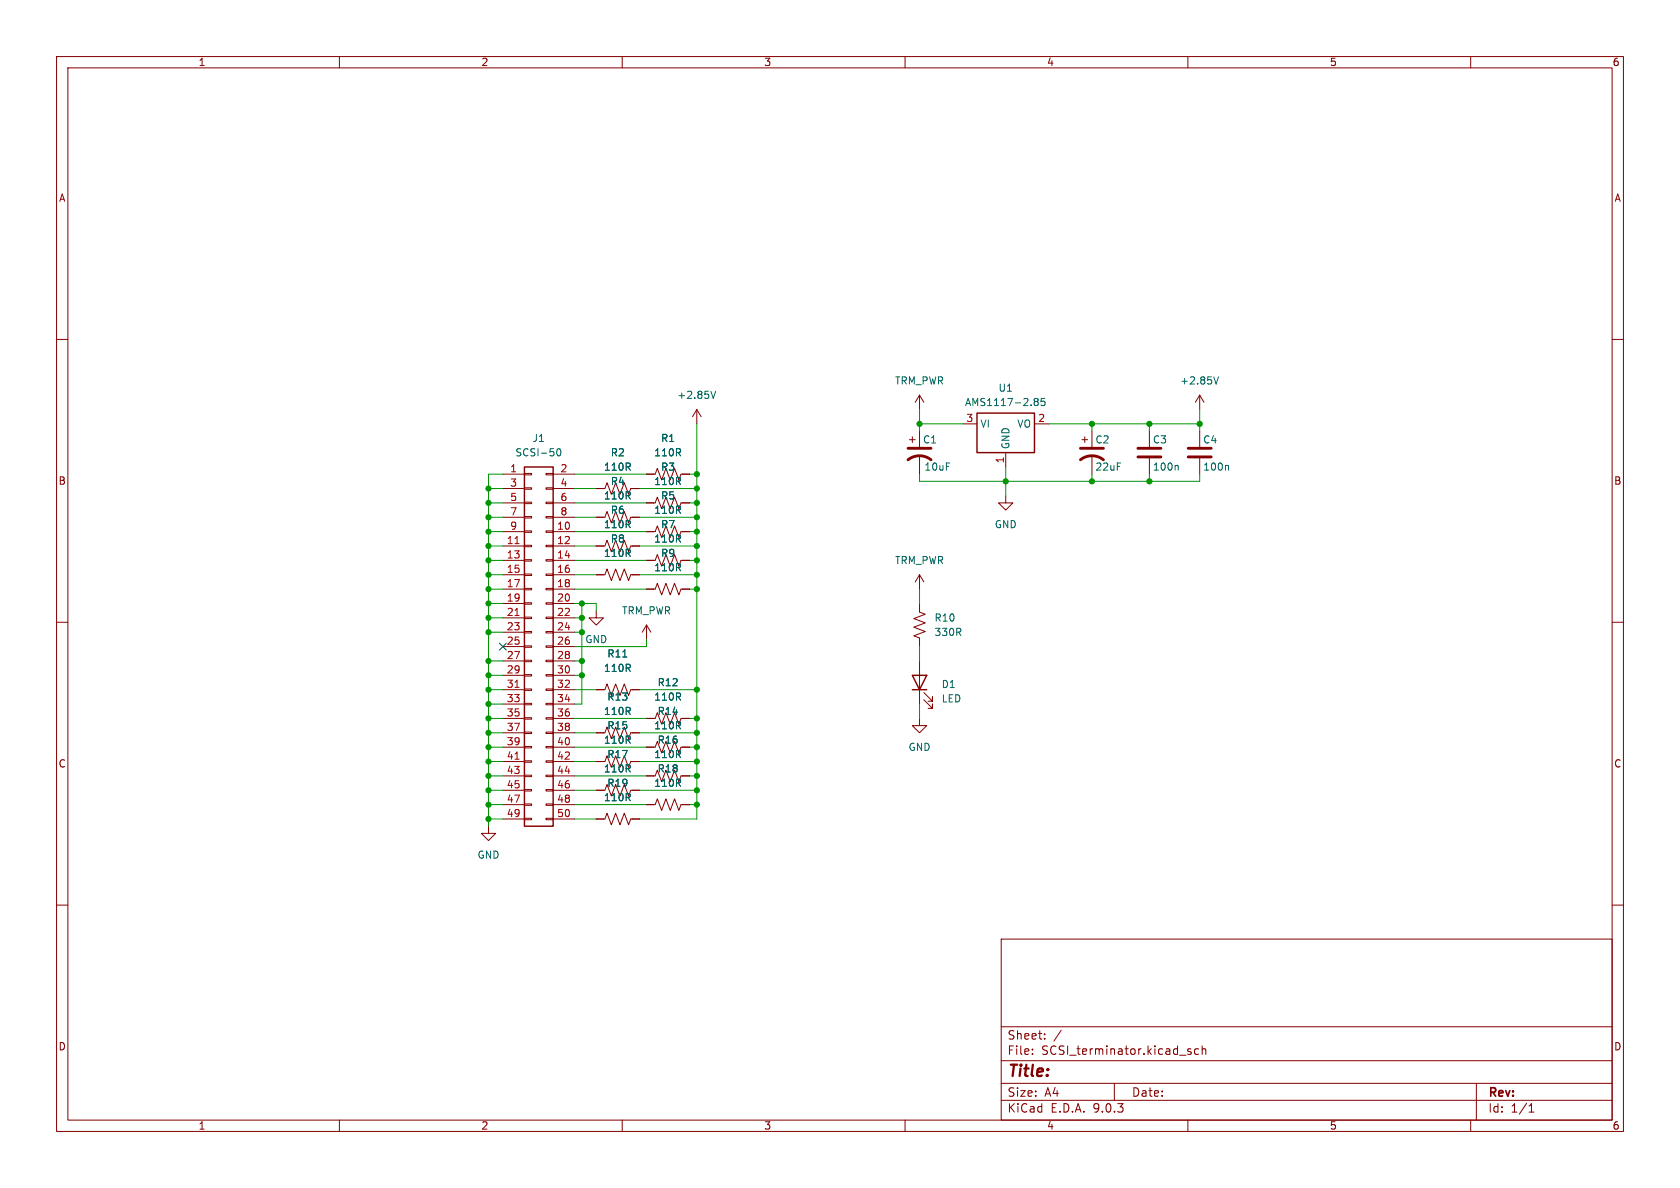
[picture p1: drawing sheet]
<svg xmlns="http://www.w3.org/2000/svg" width="297mm" height="210mm" viewBox="0 0 297 210" stroke-linecap="round" stroke-linejoin="round" font-family="sans-serif">
<g fill="none" stroke="#840000" stroke-width=".18">
<path d="M10 10h277v190h-277zM12 12h273v186h-273zM60 10v2M110 10v2M160 10v2M210 10v2M260 10v2M10 60h2M123.2 72.4l-.8 1.3M123.2 72.4l.8 1.3M123.2 72.4v2.5M160.8 77.7h1"/>
<path d="M161.3 77.2v1M162.6 69.9l-.8 1.2M162.6 69.9l.7 1.2M162.6 69.9v2.5M162.6 76.2v2.8M170.2 74.9h2.5M182.9 74.9h2.5M191.3 77.7h1M191.8 77.2v1M193 76.2v2.8M203.2 76.2v2.8M212.1 69.9l-.8 1.2"/>
<path d="M212.1 69.9l.8 1.2M212.1 69.9v2.5M212.1 76.2v2.8M285 60h2M88.9 86.4h3.8M88.9 83.8h3.8M88.9 91.4h3.8M88.9 96.5h3.8M88.9 88.9h3.8M88.9 94h3.8M88.9 99.1h3.8M92.7 83.7h1.3v.2h-1.3z"/>
<path d="M92.7 86.2h1.3v.3h-1.3zM92.7 88.8h1.3v.2h-1.3zM92.7 91.3h1.3v.3h-1.3zM92.7 93.9h1.3v.2h-1.3zM92.7 96.4h1.3v.2h-1.3zM92.7 98.9h1.3v.3h-1.3zM96.5 83.7h1.3v.2h-1.3zM96.5 86.2h1.3v.3h-1.3zM96.5 88.8h1.3v.2h-1.3zM96.5 91.3h1.3v.3h-1.3zM96.5 93.9h1.3v.2h-1.3zM96.5 96.4h1.3v.2h-1.3z"/>
<path d="M96.5 98.9h1.3v.3h-1.3zM97.8 86.4h3.8M97.8 83.8h3.8M97.8 91.4h3.8M97.8 96.5h3.8M97.8 88.9h3.8M97.8 94h3.8M97.8 99.1h3.8M105.4 86.4h1.5l.4-1.1 .8 2.1 .7-2.1 .8 2.1 .8-2.1 .7 2.1 .4-1h1.5M105.4 91.4h1.5l.4-1 .8 2.1 .7-2.1 .8 2.1 .8-2.1 .7 2.1 .4-1.1h1.5M105.4 96.5h1.5l.4-1 .8 2 .7-2 .8 2 .8-2 .7 2 .4-1h1.5M114.3 83.8h1.5l.4-1 .8 2 .7-2 .8 2 .8-2 .7 2 .4-1h1.5"/>
<path d="M114.3 88.9h1.5l.4-1 .8 2 .7-2 .8 2 .8-2 .7 2 .4-1h1.5M114.3 94h1.5l.4-1 .8 2 .7-2 .8 2 .8-2 .7 2 .4-1h1.5M114.3 99.1h1.5l.4-1.1 .8 2.1 .7-2.1 .8 2.1 .8-2.1 .7 2.1 .4-1h1.5M162.6 80.5v3.3M177.8 87.6v1.3h1.3l-1.3 1.3-1.3-1.3h1.3M177.8 80v2.6M193 80.5v3.3M203.2 81v2.8M212.1 81v2.8M10 110h2M88.9 104.1h3.8M88.9 101.6h3.8"/>
<path d="M88.9 106.7h3.8M88.9 109.2h3.8M88.9 111.8h3.8M88.9 114.3h3.8M88.9 116.8h3.8M88.9 119.4h3.8M92.7 101.5h1.3v.2h-1.3zM92.7 104h1.3v.3h-1.3zM92.7 106.6h1.3v.2h-1.3zM92.7 109.1h1.3v.2h-1.3zM92.7 111.6h1.3v.3h-1.3zM92.7 114.2h1.3v.2h-1.3z"/>
<path d="M92.7 116.7h1.3v.3h-1.3zM92.7 119.3h1.3v.2h-1.3zM96.5 101.5h1.3v.2h-1.3zM96.5 104h1.3v.3h-1.3zM96.5 106.6h1.3v.2h-1.3zM96.5 109.1h1.3v.2h-1.3zM96.5 111.6h1.3v.3h-1.3zM96.5 114.2h1.3v.2h-1.3zM96.5 116.7h1.3v.3h-1.3zM96.5 119.3h1.3v.2h-1.3zM97.8 104.1h3.8M97.8 101.6h3.8"/>
<path d="M97.8 106.7h3.8M97.8 109.2h3.8M97.8 111.8h3.8M97.8 114.3h3.8M97.8 116.8h3.8M97.8 119.4h3.8M105.4 108v1.2h1.3l-1.3 1.3-1.3-1.3h1.3M105.4 101.6h1.5l.4-1 .8 2 .7-2 .8 2 .8-2 .7 2 .4-1h1.5M114.3 104.1h1.5l.4-1 .8 2.1 .7-2.1 .8 2.1 .8-2.1 .7 2.1 .4-1.1h1.5M114.3 110.5l-.8 1.3M114.3 110.5l.8 1.3M114.3 110.5v2.5"/>
<path d="M162.6 106.7v1.5l1 .4-2.1 .7 2.1 .8-2.1 .8 2.1 .7-2.1 .8 1.1 .4v1.5M162.6 101.6v2.5M162.6 116.8v7.7M162.6 101.6l-.8 1.3M162.6 101.6l.7 1.3M285 110h2M88.9 121.9h3.8M88.9 129.5h3.8M88.9 134.6h3.8M88.9 137.2h3.8M88.9 132.1h3.8M88.9 139.7h3.8"/>
<path d="M88.9 127h3.8M88.9 124.5h3.8M92.7 121.8h1.3v.2h-1.3zM92.7 124.3h1.3v.3h-1.3zM92.7 126.9h1.3v.2h-1.3zM92.7 129.4h1.3v.3h-1.3zM92.7 132h1.3v.2h-1.3zM92.7 134.5h1.3v.2h-1.3zM92.7 137h1.3v.3h-1.3zM92.7 139.6h1.3v.2h-1.3zM96.5 121.8h1.3v.2h-1.3zM96.5 124.3h1.3v.3h-1.3z"/>
<path d="M96.5 126.9h1.3v.2h-1.3zM96.5 129.4h1.3v.3h-1.3zM96.5 132h1.3v.2h-1.3zM96.5 134.5h1.3v.2h-1.3zM96.5 137h1.3v.3h-1.3zM96.5 139.6h1.3v.2h-1.3zM97.8 121.9h3.8M97.8 129.5h3.8M97.8 134.6h3.8M97.8 137.2h3.8M97.8 132.1h3.8M97.8 139.7h3.8"/>
<path d="M97.8 127h3.8M97.8 124.5h3.8M105.4 121.9h1.5l.4-1 .8 2 .7-2 .8 2 .8-2 .7 2 .4-1h1.5M105.4 129.5h1.5l.4-1 .8 2.1 .7-2.1 .8 2.1 .8-2.1 .7 2.1 .4-1.1h1.5M105.4 134.6h1.5l.4-1 .8 2 .7-2 .8 2 .8-2 .7 2 .4-1h1.5M105.4 139.7h1.5l.4-1 .8 2 .7-2 .8 2 .8-2 .7 2 .4-1h1.5M114.3 137.2h1.5l.4-1.1 .8 2.1 .7-2.1 .8 2.1 .8-2.1 .7 2.1 .4-1h1.5M114.3 132.1h1.5l.4-1 .8 2 .7-2 .8 2 .8-2 .7 2 .4-1h1.5M114.3 127h1.5l.4-1 .8 2 .7-2 .8 2 .8-2 .7 2 .4-1h1.5M162.6 127v1.3h1.2l-1.2 1.2-1.3-1.2h1.3M163.3 123.7l1.5 1.5v-.7v.7h-.7M163.3 122.4l1.5 1.6v-.8v.8h-.7"/>
<path d="M86.4 146.1v1.2h1.2l-1.2 1.3-1.3-1.3h1.3M88.9 144.8h3.8M88.9 142.2h3.8M92.7 142.1h1.3v.3h-1.3zM92.7 144.7h1.3v.2h-1.3zM96.5 142.1h1.3v.3h-1.3zM96.5 144.7h1.3v.2h-1.3zM97.8 144.8h3.8M97.8 142.2h3.8M105.4 144.8h1.5l.4-1 .8 2 .7-2 .8 2 .8-2 .7 2 .4-1h1.5M114.3 142.2h1.5l.4-1 .8 2.1 .7-2.1 .8 2.1 .8-2.1 .7 2.1 .4-1.1h1.5M10 160h2"/>
<path d="M177 166h108v32h-108zM285 160h2M60 198v2M110 198v2M160 198v2M177 194.5h108M177 191.5h108M177 187.5h108M177 181.5h108M182.5 186.3v.1M182.5 185.5v.1M184.7 183.6v.1"/>
<path d="M184.7 182.8v.1M187.6 182.1l-1.3 2M197 191.5v3M210 185.7l.6 .4-.2 .3-.4-.1M210 198v2M210.5 185.5l-.3-.1-.2 .2M211.9 185.5l-.4-.1-.3 .3v.4l.1 .2h.6M212.5 185.5l.2-.1 .4 .1 .1 .9M212.5 184.9v1.5M260 198v2M261 191.5v6.5M270.3 196.6h.9"/>
<path d="M270.3 195.5l.4-.4v1.5"/>
</g>
<path d="M172.7 73h10.2v7h-10.2zM92.7 82.6h5.1v63.5h-5.1zM161.3 119.4h2.5l-1.2 2.5zM161.3 121.9h2.5" fill="none" stroke="#840000" stroke-width=".25"/>
<path d="M98.5 79.4l.2-.1a.68 .68 0 0 1 .5 .7 .68 .68 0 0 1-.5 .6l-.2-.1-.1-.4zM125.7 69.2l.4 1.2 .4-1.2M182.8 70.7l.3 .3M182.8 70.7l.3-.3 .3 .1 .1 .2-.2 .3M183.1 71h.2M183.1 71l-.3 .2M183.3 71l.2 .2-.1 .4-.3 .1-.3-.2M184.7 70.4h-.6l-.1 .6 .2-.1 .4 .1 .2 .2-.1 .4-.2 .1-.5-.1M214.6 66.6l.4 1.3 .4-1.3M208.1 82.3l.2 .1v.7M217 82.3l.2 .1v.7M110.1 116.1h.7" fill="none" stroke="#006464" stroke-width=".18"/>
<path d="M160.5 79.2h4.1M191 79.2h4.1M201.2 79.2h4M210.1 79.2h4M160.5 81.3a3.3 3.3 0 0 1 4.1 0M191 81.3a3.3 3.3 0 0 1 4.1 0M201.2 80.8h4M210.1 80.8h4" fill="none" stroke="#840000" stroke-width=".51"/>
<path d="M91 96.1h.8M91 108.8h.8M91 121.5h.8M91 134.2h.8" fill="none" stroke="#a90000" stroke-width=".18"/>
<g fill="none" stroke="#009600" stroke-width=".18">
<path d="M123.2 74.9v69.9h-10.2M162.6 72.4v3.8M162.6 74.9h7.6M185.4 74.9h26.7M193 74.9v1.3M203.2 74.9v1.3M212.1 72.4v3.8M86.4 99.1h2.5M86.4 96.5h2.5M86.4 91.4h2.5M86.4 94h2.5M86.4 86.4h2.5"/>
<path d="M86.4 88.9h2.5M88.9 83.8h-2.5v62.3M101.6 99.1h12.7M101.6 96.5h3.8M101.6 91.4h3.8M101.6 94h12.7M101.6 86.4h3.8M101.6 88.9h12.7M101.6 83.8h12.7M113 96.5h10.2M113 91.4h10.2M113 86.4h10.2"/>
<path d="M121.9 99.1h1.3M121.9 94h1.3M121.9 88.9h1.3M121.9 83.8h1.3M162.6 83.8v1.3h49.5v-1.3M177.8 82.6v5M193 83.8v1.3M203.2 83.8v1.3M86.4 101.6h2.5M86.4 104.1h2.5M86.4 109.2h2.5M86.4 116.8h2.5"/>
<path d="M86.4 111.8h2.5M86.4 106.7h2.5M86.4 119.4h2.5M101.6 101.6h3.8M101.6 104.1h12.7M101.6 109.2h1.3M101.6 116.8h1.3M101.6 111.8h1.3M101.6 106.7h3.8v1.3M101.6 119.4h1.3M102.9 106.7v17.8h-1.3M113 101.6h10.2"/>
<path d="M114.3 113v1.3h-12.7M121.9 104.1h1.3M162.6 104.1v2.6M162.6 114.3v2.5M86.4 129.5h2.5M86.4 127h2.5M86.4 134.6h2.5M86.4 137.2h2.5M86.4 121.9h2.5M86.4 132.1h2.5M86.4 124.5h2.5M86.4 139.7h2.5"/>
<path d="M101.6 129.5h3.8M101.6 127h12.7M101.6 134.6h3.8M101.6 137.2h12.7M101.6 121.9h3.8M101.6 132.1h12.7M101.6 139.7h3.8M113 129.5h10.2M113 134.6h10.2M113 121.9h10.2M113 139.7h10.2M121.9 127h1.3"/>
<path d="M121.9 137.2h1.3M121.9 132.1h1.3M162.6 124.5v2.5M86.4 142.2h2.5M86.4 144.8h2.5M101.6 142.2h12.7M101.6 144.8h3.8M121.9 142.2h1.3"/>
</g>
<path d="M88.3 113.7l1.2 1.2M89.5 113.7l-1.2 1.2" fill="none" stroke="#000084" stroke-width=".18"/>
<g fill="#009600" stroke="#009600" stroke-width=".18">
<circle cx="86.4" cy="119.4" r=".46"/>
<circle cx="86.4" cy="116.8" r=".46"/>
<circle cx="86.4" cy="111.8" r=".46"/>
<circle cx="86.4" cy="99.1" r=".46"/>
<circle cx="86.4" cy="101.6" r=".46"/>
<circle cx="86.4" cy="106.7" r=".46"/>
<circle cx="86.4" cy="109.2" r=".46"/>
<circle cx="86.4" cy="104.1" r=".46"/>
<circle cx="102.9" cy="116.8" r=".46"/>
<circle cx="123.2" cy="132.1" r=".46"/>
<circle cx="102.9" cy="111.8" r=".46"/>
<circle cx="123.2" cy="127" r=".46"/>
<circle cx="123.2" cy="83.8" r=".46"/>
<circle cx="123.2" cy="88.9" r=".46"/>
<circle cx="123.2" cy="91.4" r=".46"/>
<circle cx="123.2" cy="86.4" r=".46"/>
<circle cx="123.2" cy="104.1" r=".46"/>
<circle cx="102.9" cy="106.7" r=".46"/>
<circle cx="123.2" cy="99.1" r=".46"/>
<circle cx="102.9" cy="109.2" r=".46"/>
<circle cx="86.4" cy="139.7" r=".46"/>
<circle cx="86.4" cy="137.2" r=".46"/>
<circle cx="86.4" cy="132.1" r=".46"/>
<circle cx="86.4" cy="134.6" r=".46"/>
<circle cx="86.4" cy="144.8" r=".46"/>
<circle cx="86.4" cy="124.5" r=".46"/>
<circle cx="86.4" cy="121.9" r=".46"/>
<circle cx="86.4" cy="127" r=".46"/>
<circle cx="86.4" cy="142.2" r=".46"/>
<circle cx="86.4" cy="129.5" r=".46"/>
<circle cx="86.4" cy="94" r=".46"/>
<circle cx="86.4" cy="96.5" r=".46"/>
<circle cx="86.4" cy="91.4" r=".46"/>
<circle cx="86.4" cy="88.9" r=".46"/>
<circle cx="86.4" cy="86.4" r=".46"/>
<circle cx="123.2" cy="137.2" r=".46"/>
<circle cx="123.2" cy="134.6" r=".46"/>
<circle cx="123.2" cy="129.5" r=".46"/>
<circle cx="123.2" cy="142.2" r=".46"/>
<circle cx="123.2" cy="139.7" r=".46"/>
<circle cx="123.2" cy="121.9" r=".46"/>
<circle cx="102.9" cy="119.4" r=".46"/>
<circle cx="203.2" cy="74.9" r=".46"/>
<circle cx="162.6" cy="74.9" r=".46"/>
<circle cx="193" cy="85.1" r=".46"/>
<circle cx="193" cy="74.9" r=".46"/>
<circle cx="203.2" cy="85.1" r=".46"/>
<circle cx="177.8" cy="85.1" r=".46"/>
<circle cx="212.1" cy="74.9" r=".46"/>
<circle cx="123.2" cy="96.5" r=".46"/>
<circle cx="123.2" cy="94" r=".46"/>
<circle cx="123.2" cy="101.6" r=".46"/>
</g>
<text font-size="2.8" fill="#840000" x="178" y="190.9">Title:</text>
<g font-size="2.1" fill="#840000">
<text x="178" y="184">Sheet:</text>
<text x="178" y="186.7">File:</text>
<text x="184.1" y="186.7">SCSI_terminator.kicad_sch</text>
<text x="178" y="196.9">KiCad</text>
<text x="178" y="194.1">Size:</text>
<text x="184.7" y="194.1">A4</text>
<text x="185.7" y="196.9">E.D.A.</text>
<text x="193.3" y="196.9">9.0.3</text>
<text x="200" y="194.1">Date:</text>
<text x="263" y="194.3">Rev:</text>
<text x="263" y="196.9">Id:</text>
<text x="267.1" y="196.9">1/1</text>
</g>
<g font-size="1.8" fill="#840000">
<text x="35" y="11.9">1</text>
<text x="85" y="11.9">2</text>
<text x="135" y="11.9">3</text>
<text x="185" y="11.9">4</text>
<text x="235" y="11.9">5</text>
<text x="285" y="11.9">6</text>
<text x="10.3" y="35.9">A</text>
<text x="285.3" y="35.9">A</text>
<text x="10.3" y="85.9">B</text>
<text x="285.3" y="85.9">B</text>
<text x="10.3" y="135.9">C</text>
<text x="285.3" y="135.9">C</text>
<text x="10.3" y="185.9">D</text>
<text x="285.3" y="185.9">D</text>
<text x="35" y="199.9">1</text>
<text x="85" y="199.9">2</text>
<text x="135" y="199.9">3</text>
<text x="185" y="199.9">4</text>
<text x="235" y="199.9">5</text>
<text x="285" y="199.9">6</text>
</g>
<g font-size="1.8" fill="#006464">
<text x="119.6" y="70.7">+2.85V</text>
<text x="158.1" y="68.2">TRM_PWR</text>
<text x="170.5" y="72">AMS1117-2.85</text>
<text x="176.4" y="69.4">U1</text>
<text x="208.5" y="68.2">+2.85V</text>
<text x="173.2" y="75.8">VI</text>
<text x="179.7" y="75.8">VO</text>
<text x="91" y="80.9">SCSI-50</text>
<text x="94.1" y="78.3">J1</text>
<text x="106.7" y="83.4">110R</text>
<text x="107.9" y="80.9">R2</text>
<text x="115.6" y="80.9">110R</text>
<text x="116.8" y="78.3">R1</text>
<text x="116.8" y="83.4">R3</text>
<text x="163.1" y="78.6">C1</text>
<text x="163.3" y="83.4">10uF</text>
<text x="178.7" y="79.5" transform="rotate(-90 178.7 79.5)">GND</text>
<text x="193.6" y="78.6">C2</text>
<text x="193.6" y="83.4">22uF</text>
<text x="203.7" y="78.6">C3</text>
<text x="203.7" y="83.4">100n</text>
<text x="212.6" y="78.6">C4</text>
<text x="212.6" y="83.4">100n</text>
<text x="106.7" y="88.5">110R</text>
<text x="107.9" y="86">R4</text>
<text x="115.6" y="86">110R</text>
<text x="116.8" y="88.5">R5</text>
<text x="106.7" y="93.6">110R</text>
<text x="107.9" y="91">R6</text>
<text x="115.6" y="91">110R</text>
<text x="116.8" y="93.6">R7</text>
<text x="175.8" y="93.6">GND</text>
<text x="106.7" y="98.7">110R</text>
<text x="107.9" y="96.1">R8</text>
<text x="115.6" y="101.2">110R</text>
<text x="115.6" y="96.1">110R</text>
<text x="116.8" y="98.7">R9</text>
<text x="158.1" y="99.9">TRM_PWR</text>
<text x="103.4" y="113.9">GND</text>
<text x="109.9" y="108.8">TRM_PWR</text>
<text x="165.1" y="112.6">330R</text>
<text x="165.1" y="110.1">R10</text>
<text x="106.7" y="119">110R</text>
<text x="107.3" y="116.4">R11</text>
<text x="107.3" y="124.1">R13</text>
<text x="115.6" y="124.1">110R</text>
<text x="116.2" y="121.5">R12</text>
<text x="166.4" y="121.8">D1</text>
<text x="166.4" y="124.4">LED</text>
<text x="106.7" y="126.6">110R</text>
<text x="106.7" y="131.7">110R</text>
<text x="107.3" y="129.1">R15</text>
<text x="115.6" y="129.1">110R</text>
<text x="116.2" y="131.7">R16</text>
<text x="116.2" y="126.6">R14</text>
<text x="106.7" y="136.8">110R</text>
<text x="107.3" y="134.2">R17</text>
<text x="115.6" y="134.2">110R</text>
<text x="116.2" y="136.8">R18</text>
<text x="160.5" y="132.9">GND</text>
<text x="106.7" y="141.8">110R</text>
<text x="107.3" y="139.3">R19</text>
<text x="115.6" y="139.3">110R</text>
<text x="84.3" y="152">GND</text>
</g>
<g font-size="1.8" fill="#a90000">
<text x="170.7" y="74.7">3</text>
<text x="183.4" y="74.7">2</text>
<text x="90.1" y="83.6">1</text>
<text x="99" y="83.6">2</text>
<text x="177.5" y="82" transform="rotate(-90 177.5 82)">1</text>
<text x="90.1" y="86.1">3</text>
<text x="90.1" y="88.6">5</text>
<text x="99" y="86.1">4</text>
<text x="99" y="88.6">6</text>
<text x="90.1" y="91.2">7</text>
<text x="90.1" y="93.7">9</text>
<text x="98.4" y="93.7">10</text>
<text x="99" y="91.2">8</text>
<text x="89.5" y="96.3">11</text>
<text x="89.5" y="98.8">13</text>
<text x="89.5" y="101.3">15</text>
<text x="98.4" y="96.3">12</text>
<text x="98.4" y="98.8">14</text>
<text x="98.4" y="101.3">16</text>
<text x="89.5" y="103.9">17</text>
<text x="89.5" y="106.4">19</text>
<text x="98.4" y="103.9">18</text>
<text x="98.4" y="106.4">20</text>
<text x="89.5" y="109">21</text>
<text x="89.5" y="111.5">23</text>
<text x="98.4" y="109">22</text>
<text x="98.4" y="111.5">24</text>
<text x="89.5" y="114">25</text>
<text x="89.5" y="116.6">27</text>
<text x="89.5" y="119.1">29</text>
<text x="98.4" y="114">26</text>
<text x="98.4" y="116.6">28</text>
<text x="98.4" y="119.1">30</text>
<text x="89.5" y="121.7">31</text>
<text x="89.5" y="124.2">33</text>
<text x="98.4" y="121.7">32</text>
<text x="98.4" y="124.2">34</text>
<text x="89.5" y="126.7">35</text>
<text x="89.5" y="129.3">37</text>
<text x="89.5" y="131.8">39</text>
<text x="98.4" y="126.7">36</text>
<text x="98.4" y="129.3">38</text>
<text x="98.4" y="131.8">40</text>
<text x="89.5" y="134.4">41</text>
<text x="89.5" y="136.9">43</text>
<text x="98.4" y="134.4">42</text>
<text x="98.4" y="136.9">44</text>
<text x="89.5" y="139.4">45</text>
<text x="89.5" y="142">47</text>
<text x="98.4" y="139.4">46</text>
<text x="98.4" y="142">48</text>
<text x="89.5" y="144.5">49</text>
<text x="98.4" y="144.5">50</text>
</g>
</svg>
